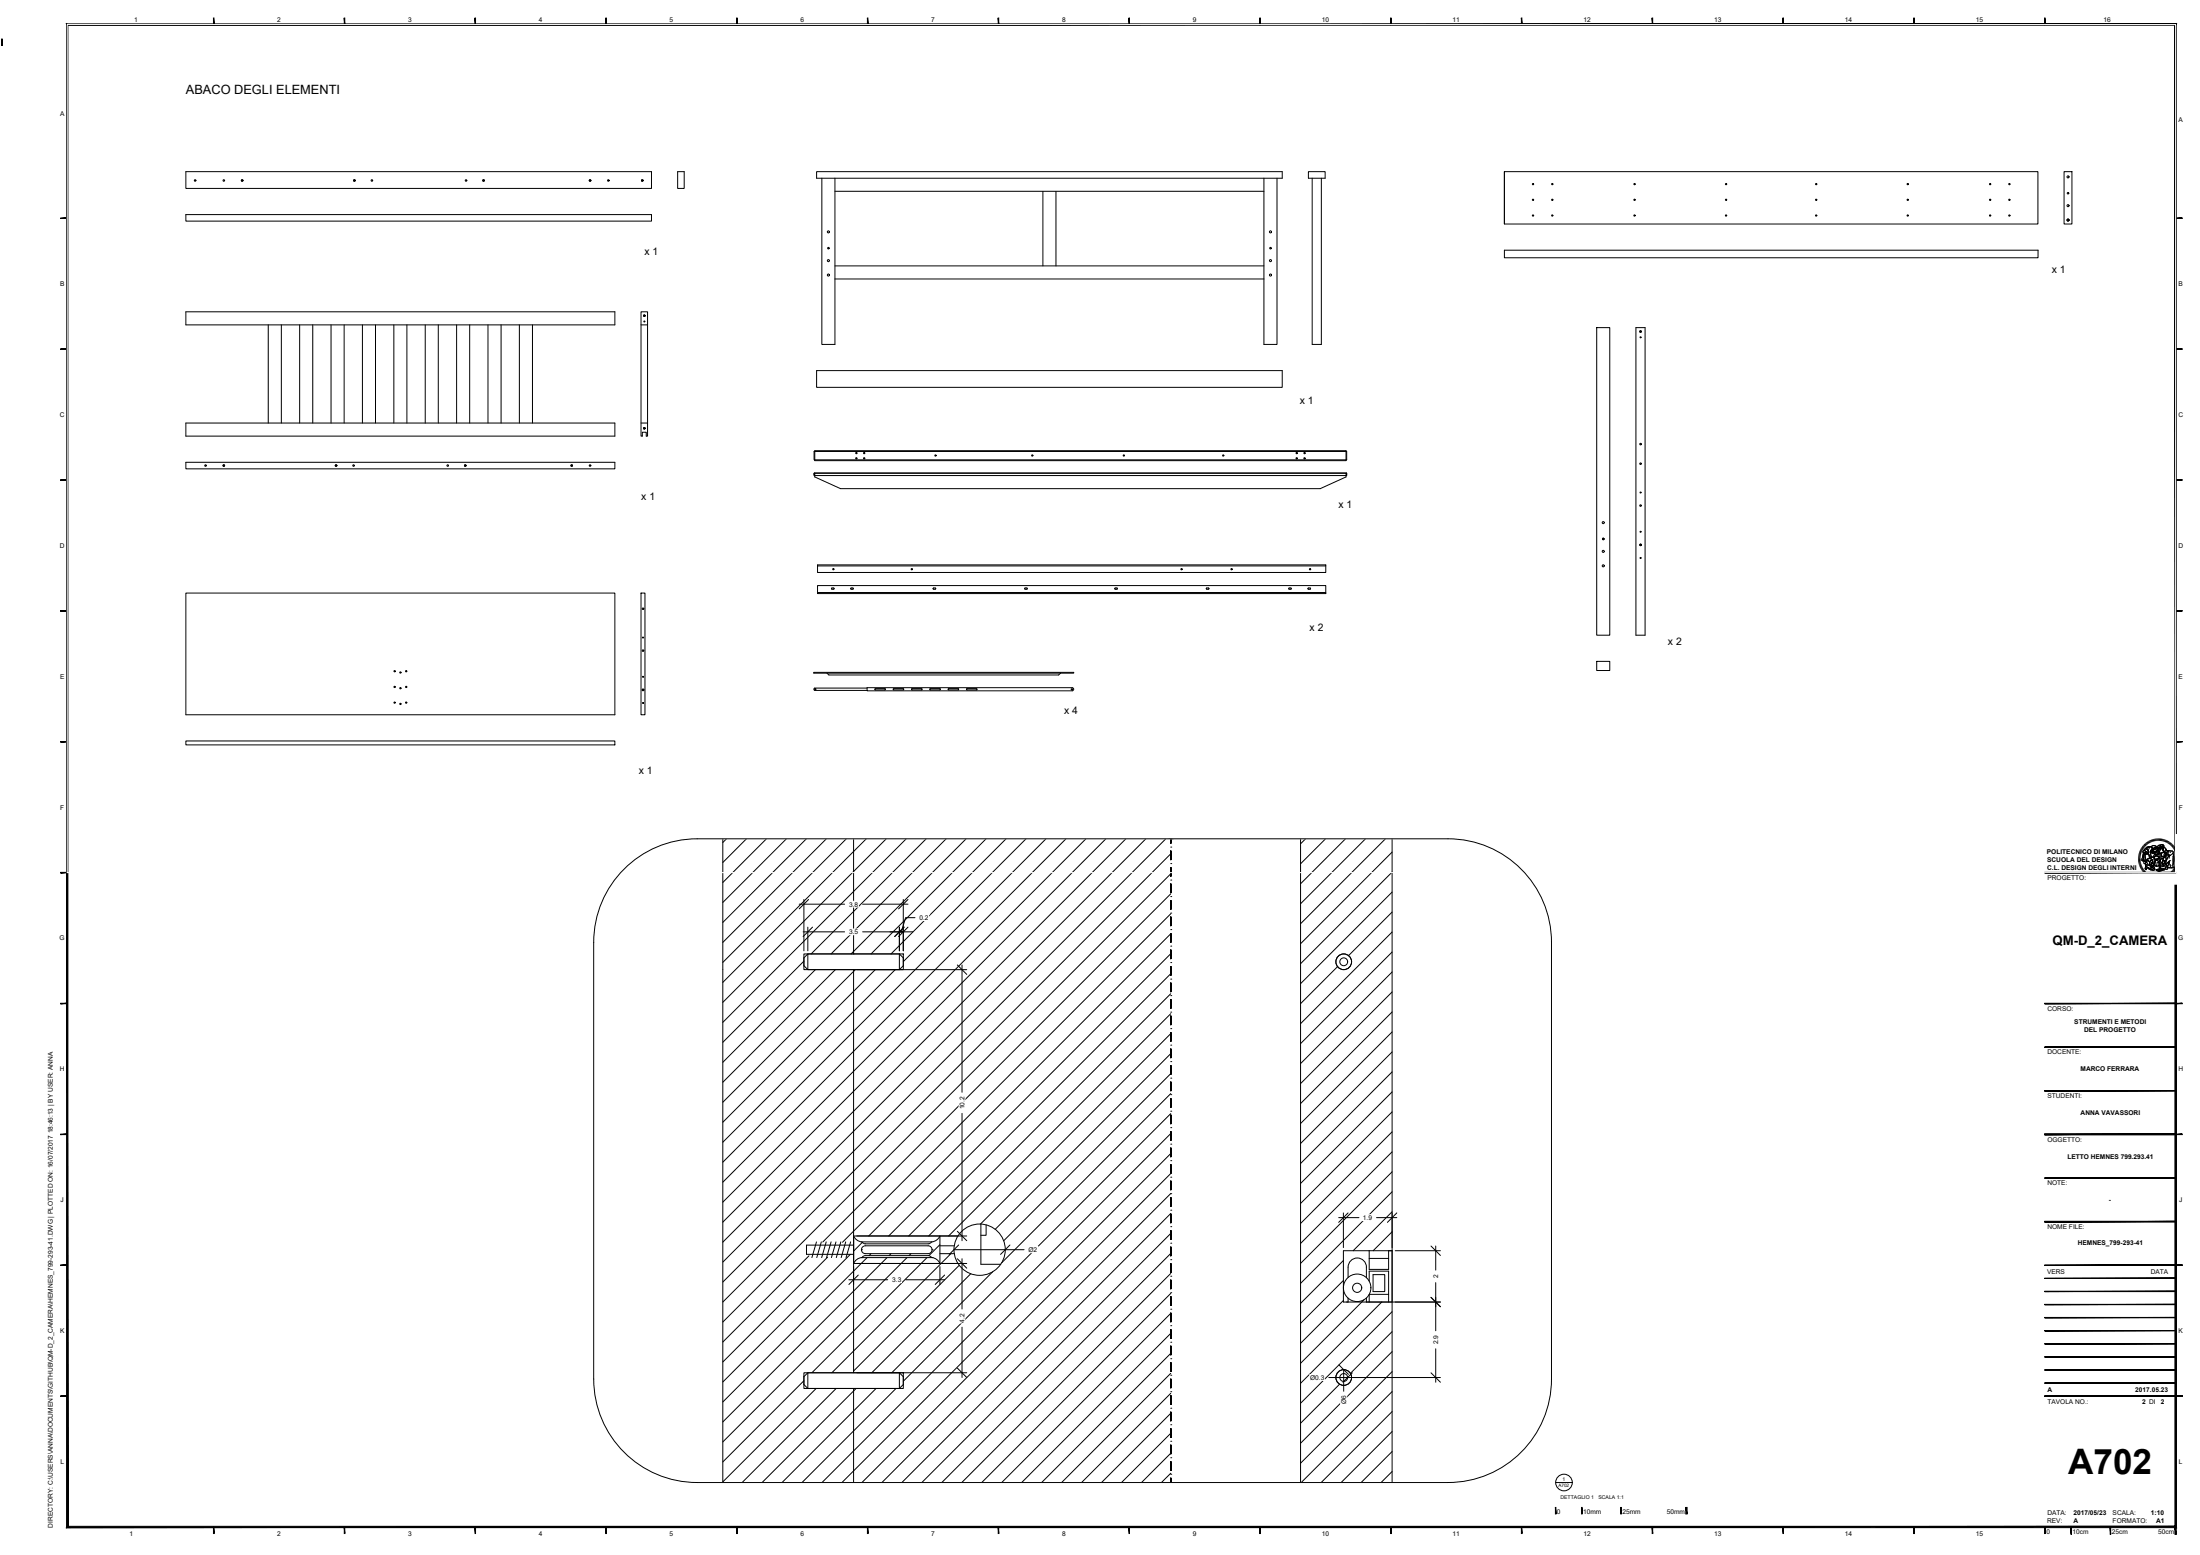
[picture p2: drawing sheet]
<svg xmlns="http://www.w3.org/2000/svg" width="841mm" height="594mm" viewBox="0 0 841 594" stroke-linecap="round" stroke-linejoin="round" font-family="sans-serif">
<!-- layer: giunzioni -->
<g fill="none" stroke="#000" stroke-width=".38">
<path d="M312.5 215.8h194.3v.4h-194.3zM312.5 216.2v2.5h194.3v-2.5M312.5 223.7h194.3v3.1h-194.3zM312.5 226.4h194.3M318.1 225.1h.6M318.1 225.1l-.2-.2 .2-.3 .7 .1-.1 .4M325.4 225.1h.6M325.4 225.1l-.2-.2 .2-.3 .7 .1-.1 .4M356.7 224.8v.1M356.7 224.9l.2 .2M356.9 224.6l.7 .1-.1 .4M356.9 225.1h.6"/>
<path d="M356.9 224.6l-.2 .2M391.9 225.1h.6M391.9 225.1l-.2-.2 .2-.3 .8 .1-.2 .4M426.3 225.1h.6M426.4 225.1l-.3-.2 .2-.3 .8 .1-.1 .4M461.3 225.1h.6M461.4 225.1l-.3-.2 .2-.3 .8 .1-.1 .4M492.8 225.1h.6M492.8 225.1l-.1-.2 .1-.3 .8 .1-.2 .4M500.2 225.1h.6M500.2 225.1l-.2-.2 .2-.3 .7 .1-.1 .4M311.1 256.9h99.4v.3h-99.4z"/>
<path d="M316.1 257.2l.8 .7h87.8l.8-.7M331.5 262.9h-20l-.4 .4 .4 .5h20M334.5 263.1h3.8l.2 .3-.2 .2h-3.6zM341.5 263.1h3.8l.2 .3-.2 .2h-3.6zM348.5 263.1h3.8l.2 .3-.2 .2h-3.6zM355.5 263.1h3.8l.2 .3-.2 .2h-3.6zM362.5 263.1h3.8l.2 .3-.2 .2h-3.6zM369.5 263.1h3.8l.2 .3-.2 .2h-3.6zM409.9 263.9l.6-.6-.6-.6h-78.4v1.2h78.4M308.8 364.4l-1.5 1.5v3.1l1.5 1.4M343.8 364.4h-35v6h35M343.8 364.4l1.5 1.5v3.1l-1.5 1.4"/>
<path d="M343.8 364.4v6M312.1 474.5l-1.7 6M314 474.5l-1.8 6M315.8 474.5l-1.7 6M317.7 474.5l-1.7 6M319.6 474.5l-1.8 6M321.4 474.5l-1.7 6M323.3 474.5l-1.7 6M325.2 474.5l-1.8 6M326.3 475.7h-18v3.5h18M329.3 477.4l.6 1.3 .9 .2M329.3 477.5h.1"/>
<path d="M329.3 477.4l.6-1.2 .9-.2h24l.9 .2 .6 1.2M329.5 474.4l.6 .6 .7 .2h24l.8-.2 .5-.6M330.8 479h24M356.3 477.4l-.3 .9-1.2 .6M356.3 477.5h.1M359.3 476h5.5M359.3 479h5.5M523.4 477.8v7.2h7.4v-7.2M329.3 480.5h.1M329.3 480.5h27M329.3 480.4l-2 1-1 1.3v-10.5l1 1.3 2 1h27l2-1 1-1.3v10.5l-1-1.3-2-1M329.5 480.4l.6-.5 .7-.2h24l.8 .2 .5 .5"/>
<path d="M356.3 480.5h.1M515.4 488.1v-4a3.5 3.5 0 0 1 3.5-3.5 3.5 3.5 0 0 1 3.5 3.5l-.1 4M522.3 495.9v1.5h9.9v-19.6h-18.6v19.6h1.8v-1.4M523.4 489.5v-3.9h7.4v11.8M523.4 480.8h7.4M523.4 494.5v2.9M524.9 487h4.5v6.4h-4.5zM308.8 524.5l-1.5 1.5v3l1.5 1.5M343.8 524.5h-35v6h35M343.8 524.5l1.5 1.5v3l-1.5 1.5M343.8 524.5v6"/>
<circle cx="318.6" cy="217.5" r=".25"/>
<circle cx="348.6" cy="217.5" r=".25"/>
<circle cx="451.7" cy="217.5" r=".25"/>
<circle cx="470.8" cy="217.5" r=".25"/>
<circle cx="500.8" cy="217.5" r=".25"/>
<circle cx="311.6" cy="263.3" r=".25"/>
<circle cx="409.7" cy="263.3" r=".25"/>
<circle cx="513.7" cy="367.4" r="3"/>
<circle cx="513.7" cy="367.4" r="1.5"/>
<circle cx="518.8" cy="492" r="5.3"/>
<circle cx="518.8" cy="492" r="1.75"/>
<circle cx="513.7" cy="526.3" r="3"/>
<circle cx="513.7" cy="526.3" r="1.5"/>
</g>
<!-- layer: A-SECT-MCUT -->
<g fill="none" stroke="#000" stroke-width=".38">
<path d="M71.1 65.6h178v6.4h-178zM259.1 65.6h2.5v6.4h-2.5zM312.2 65.6h178v2.5h-178zM314.2 68.1v63.5h5v-63.5M319.2 73.1h164M398.7 73.1v28.5M403.7 73.1v28.5M483.2 68.1v63.5h5v-63.5M500.2 65.6h6.4v2.5h-6.4zM501.6 68.1v63.5h3.5v-63.5M575.1 65.6h204v20h-204zM575.1 65.6v20"/>
<path d="M789.1 65.6h3v20h-3zM71.1 82h178v2.5h-178zM575.1 95.6h204v2.9h-204zM71.1 119.1h164v5h-164zM245.1 119.1h2.5v47.5h-.5v-1.5h-1.5v1.5h-.5zM319.2 106.6h164M319.2 101.6h164M102.5 124.1v37.5M107.6 124.1v37.5M114.6 124.1v37.5M119.6 124.1v37.5M126.6 124.1v37.5"/>
<path d="M131.6 124.1v37.5M138.6 124.1v37.5M143.5 124.1v37.5M150.6 124.1v37.5M155.6 124.1v37.5M162.6 124.1v37.5M167.6 124.1v37.5M174.6 124.1v37.5M179.6 124.1v37.5M186.5 124.1v37.5M191.6 124.1v37.5M198.6 124.1v37.5"/>
<path d="M203.6 124.1v37.5M245.1 124.1h2.5M610.4 125.2h5v117.5h-5zM625.4 125.2h3.5v117.5h-3.5zM312.2 141.6h178v6.4h-178zM71.1 176.6h164v2.5h-164zM71.1 161.6h164v5h-164zM245.1 161.6h2.5M311.2 172.5h203.6v3.2h-203.6zM311.5 172.2h203.1v3.8h-203.1zM311.2 180.8h203.6M311.3 180.8l-.1 .9v-.9h203.6"/>
<path d="M311.5 180.8v1.4l9.8 4.5h183.4l9.9-4.5v-1.4M311.5 181.7h203.1M514.8 180.8v.9v-.9M514.8 181.7h.1M71.1 226.6h164v46.5h-164zM245.1 226.6h1.5v46.5h-1.5zM610.4 252.7h5v3.5h-5zM71.1 283.1h164v1.5h-164z"/>
<circle cx="74.6" cy="69" r=".3"/>
<circle cx="85.6" cy="69" r=".3"/>
<circle cx="92.6" cy="69" r=".3"/>
<circle cx="135.5" cy="69" r=".3"/>
<circle cx="142.2" cy="69" r=".3"/>
<circle cx="178.2" cy="69" r=".3"/>
<circle cx="184.9" cy="69" r=".3"/>
<circle cx="225.6" cy="69" r=".3"/>
<circle cx="232.6" cy="69" r=".3"/>
<circle cx="245.5" cy="69" r=".3"/>
<circle cx="586" cy="76.3" r=".25"/>
<circle cx="586" cy="70.3" r=".25"/>
<circle cx="593.4" cy="76.3" r=".25"/>
<circle cx="593.4" cy="70.3" r=".25"/>
<circle cx="624.8" cy="76.3" r=".25"/>
<circle cx="624.8" cy="70.3" r=".25"/>
<circle cx="659.8" cy="70.3" r=".25"/>
<circle cx="659.8" cy="76.3" r=".25"/>
<circle cx="694.3" cy="76.3" r=".25"/>
<circle cx="694.3" cy="70.3" r=".25"/>
<circle cx="729.3" cy="70.3" r=".25"/>
<circle cx="729.3" cy="76.3" r=".25"/>
<circle cx="760.8" cy="70.3" r=".25"/>
<circle cx="760.8" cy="76.3" r=".25"/>
<circle cx="768.1" cy="70.3" r=".25"/>
<circle cx="768.1" cy="76.3" r=".25"/>
<circle cx="790.6" cy="78.6" r=".4"/>
<circle cx="790.6" cy="67.6" r=".4"/>
<circle cx="790.6" cy="73.8" r=".3"/>
<circle cx="316.7" cy="99.6" r=".4"/>
<circle cx="316.7" cy="88.6" r=".4"/>
<circle cx="316.7" cy="94.8" r=".3"/>
<circle cx="485.7" cy="88.6" r=".4"/>
<circle cx="485.7" cy="99.6" r=".4"/>
<circle cx="485.7" cy="94.8" r=".3"/>
<circle cx="586" cy="82.3" r=".25"/>
<circle cx="593.4" cy="82.3" r=".25"/>
<circle cx="624.8" cy="82.3" r=".25"/>
<circle cx="659.8" cy="82.3" r=".25"/>
<circle cx="694.3" cy="82.3" r=".25"/>
<circle cx="729.3" cy="82.3" r=".25"/>
<circle cx="760.8" cy="82.3" r=".25"/>
<circle cx="768.1" cy="82.3" r=".25"/>
<circle cx="790.6" cy="84.1" r=".4"/>
<circle cx="316.7" cy="105.1" r=".4"/>
<circle cx="485.7" cy="105.1" r=".4"/>
<circle cx="246.3" cy="120.6" r=".3"/>
<circle cx="246.3" cy="122.8" r=".2"/>
<circle cx="627.1" cy="126.7" r=".3"/>
<circle cx="627.1" cy="128.9" r=".2"/>
<circle cx="78.6" cy="177.9" r=".3"/>
<circle cx="85.6" cy="177.9" r=".3"/>
<circle cx="128.5" cy="177.9" r=".3"/>
<circle cx="135.2" cy="177.9" r=".3"/>
<circle cx="171.2" cy="177.9" r=".3"/>
<circle cx="177.9" cy="177.9" r=".3"/>
<circle cx="218.6" cy="177.9" r=".3"/>
<circle cx="225.6" cy="177.9" r=".3"/>
<circle cx="246.3" cy="163.6" r=".3"/>
<circle cx="327.4" cy="175.1" r=".25"/>
<circle cx="327.4" cy="173.1" r=".25"/>
<circle cx="330.3" cy="175.1" r=".25"/>
<circle cx="330.3" cy="173.1" r=".25"/>
<circle cx="357.6" cy="174" r=".25"/>
<circle cx="394.6" cy="174" r=".25"/>
<circle cx="429.6" cy="174" r=".25"/>
<circle cx="467.6" cy="174" r=".25"/>
<circle cx="495.7" cy="173.1" r=".25"/>
<circle cx="495.7" cy="175.1" r=".25"/>
<circle cx="498.7" cy="173.1" r=".25"/>
<circle cx="498.7" cy="175.1" r=".25"/>
<circle cx="627.1" cy="169.7" r=".3"/>
<circle cx="627.1" cy="177.2" r=".3"/>
<circle cx="612.9" cy="199.7" r=".4"/>
<circle cx="627.1" cy="193.2" r=".3"/>
<circle cx="627.1" cy="188.2" r=".2"/>
<circle cx="612.9" cy="216.2" r=".4"/>
<circle cx="612.9" cy="210.7" r=".4"/>
<circle cx="612.9" cy="205.9" r=".3"/>
<circle cx="627.1" cy="208.2" r=".3"/>
<circle cx="627.1" cy="213.2" r=".2"/>
<circle cx="627.1" cy="203.2" r=".2"/>
<circle cx="245.8" cy="232.6" r=".3"/>
<circle cx="150.8" cy="256.4" r=".25"/>
<circle cx="153.1" cy="256.9" r=".25"/>
<circle cx="155.3" cy="256.4" r=".25"/>
<circle cx="245.8" cy="248.6" r=".3"/>
<circle cx="245.8" cy="243.6" r=".2"/>
<circle cx="245.8" cy="258.6" r=".2"/>
<circle cx="150.8" cy="268.4" r=".25"/>
<circle cx="150.8" cy="262.4" r=".25"/>
<circle cx="153.1" cy="268.9" r=".25"/>
<circle cx="153.1" cy="262.9" r=".25"/>
<circle cx="155.3" cy="268.4" r=".25"/>
<circle cx="155.3" cy="262.4" r=".25"/>
<circle cx="245.8" cy="263.6" r=".3"/>
<circle cx="245.8" cy="268.6" r=".2"/>
</g>
<!-- layer: riquadro -->
<path d="M25.7 9.4h806v324h-806zM252.7 320.5h316.3v245.9h-316.3zM345.3 368.3l-2.2 2.1M326.3 522l-2.5 2.5" fill="none" stroke="#fff" stroke-width=".38"/>
<!-- layer: sezionata -->
<g fill="none" stroke="#000" stroke-width=".38">
<path d="M277.7 320.5l-1.4 1.4M285.4 320.5l-9.1 9M293 320.5l-16.7 16.6M300.6 320.5l-24.3 24.3M308.3 320.5l-32 31.9M315.9 320.5l-39.6 39.5M323.5 320.5l-47.2 47.2M331.2 320.5l-54.9 54.8M338.8 320.5l-62.5 62.4M346.4 320.5l-70.1 70.1M354.1 320.5l-44 43.9M361.7 320.5l-44 43.9"/>
<path d="M369.3 320.5l-44 43.9M377 320.5l-44 43.9M384.6 320.5l-44 43.9M392.2 320.5l-46.9 46.9M399.9 320.5l-123.6 123.5M407.5 320.5l-131.2 131.2M415.1 320.5l-138.8 138.8M422.8 320.5l-146.5 146.4M430.4 320.5l-154.1 154.1M438 320.5l-161.7 161.7M445.7 320.5l-169.4 169.3M447.6 326.2l-171.3 171.2"/>
<path d="M447.6 333.8l-171.3 171.3M499.1 320.5l-1.9 1.9M506.7 320.5l-9.5 9.5M514.4 320.5l-17.2 17.1M522 320.5l-24.8 24.8M529.6 320.5l-32.4 32.4M532.2 325.5l-35 35M532.2 333.2l-35 35M447.6 341.5l-133.1 133M447.6 349.1l-125.5 125.5M447.6 356.7l-115.5 115.5M532.2 340.8l-35 35"/>
<path d="M532.2 348.4l-16.7 16.7M532.2 356.1l-35 35M307.3 367.2l-31 31M311.7 370.4l-35.4 35.4M319.3 370.4l-43 43.1M327 370.4l-50.7 50.7M334.6 370.4l-58.3 58.3M342.2 370.4l-65.9 66M447.6 364.4l-107.9 107.8M447.6 379.6l-92.6 92.6M447.6 372l-100.2 100.2M511.3 369.3l-14.1 14.1"/>
<path d="M532.2 363.7l-35 35M532.2 371.3l-35 35M532.2 379l-35 35M447.6 387.3l-85 84.9M447.6 394.9l-72.8 72.7M532.2 386.6l-35 35M532.2 394.2l-35 35M447.6 402.5l-67.2 67.2M447.6 410.2l-63.9 63.8M447.6 417.8l-64.7 64.6M532.2 401.9l-35 35M532.2 409.5l-35 35"/>
<path d="M532.2 417.1l-35 35M447.6 425.4l-102.3 102.3M447.6 433.1l-133.4 133.3M532.2 424.8l-35 35M532.2 432.4l-35 35M447.6 440.7l-125.7 125.7M447.6 456l-110.5 110.4M447.6 448.3l-118.1 118.1M532.2 440.1l-35 35M532.2 447.7l-35 35M532.2 455.3l-35 35M309.3 479.8l-33 32.9"/>
<path d="M325.1 479.2l-48.8 48.8M329.6 474.6l-3.3 3.4M333 479l-.8 .7M340.6 479l-.7 .7M348.2 479l-.7 .7M359.3 475.5l-4.2 4.2M363.5 479l-45.5 45.5M447.6 471.2l-95.2 95.2M447.6 463.6l-102.8 102.8M447.6 478.9l-87.6 87.5M532.2 462.9l-14.9 14.9M532.2 470.6l-7.3 7.2"/>
<path d="M316.4 480.3l-40.1 40M331.5 480.5l-55.2 55.1M339.1 480.5l-62.8 62.7M346.7 480.5l-70.4 70.4M354.4 480.5l-44 44M366.7 483.4l-40.4 40.4M371.1 486.6l-37.8 37.9M379.5 485.9l-38.6 38.6M447.6 486.5l-79.9 79.9M447.6 494.1l-72.3 72.3M513.6 481.6l-16.4 16.4M513.6 489.2l-16.4 16.4"/>
<path d="M513.6 496.8l-16.4 16.4M521.5 496.5l-24.3 24.3M528.2 497.4l-31 31.1M447.6 501.8l-64.7 64.6M447.6 509.4l-57 57M447.6 517l-49.4 49.4M532.2 501.1l-35 35M532.2 508.7l-16 16M532.2 516.4l-35 35M307.3 527.5l-31 31M312 530.5l-35.7 35.7M319.6 530.5l-35.9 35.9"/>
<path d="M327.3 530.5l-36 35.9M334.9 530.5l-35.9 35.9M342.5 530.5l-35.9 35.9M447.6 524.7l-41.8 41.7M447.6 532.3l-34.1 34.1M447.6 539.9l-26.5 26.5M512.1 528.8l-14.9 14.9M532.2 524l-35 35M532.2 531.7l-34.8 34.7M532.2 539.3l-27.1 27.1M447.6 547.6l-18.9 18.8M447.6 555.2l-11.2 11.2"/>
<path d="M532.2 546.9l-19.5 19.5M532.2 554.6l-11.9 11.8M447.6 562.8l-3.6 3.6M532.2 562.2l-4.2 4.2"/>
<circle cx="513.7" cy="367.4" r="3"/>
<circle cx="513.7" cy="526.3" r="3"/>
</g>
<!-- layer: struttura -->
<g fill="none" stroke="#000" stroke-width=".38">
<path d="M276.3 320.5v245.9M326.3 320.5v43.9M497.2 320.5v245.9M532.2 320.5v245.9M307.3 364.4h38v6h-38zM326.3 370.4v154.1M326.3 472.2h39.9M375 467.7v15.3h7.6M377 468v3.9h-2M326.3 482.7h39.9M523.4 494.5h7.4M307.3 524.5h38v6h-38z"/>
<path d="M326.3 530.5v35.9"/>
<circle cx="374.5" cy="477.4" r="9.8"/>
</g>
<!-- layer: linea tratteggiata -->
<g fill="#000" stroke="#000" stroke-width=".38">
<path d="M447.6 320.5v1.6zM447.5 320.5l.1 1.6zM447.5 320.5l.1 1.6zM447.5 320.5l.1 1.6z"/>
<path d="M447.6 325.1v3.3zM447.5 325.1l.1 3.3zM447.5 325.1l.1 3.3zM447.5 325.1l.1 3.3z"/>
<path d="M447.6 331.4v3.3zM447.5 331.4l.1 3.3zM447.5 331.4l.1 3.3zM447.5 331.4l.1 3.3z"/>
<path d="M447.6 337.7v3.3zM447.5 337.7l.1 3.3zM447.5 337.7l.1 3.3zM447.5 337.7l.1 3.3z"/>
<path d="M447.6 344.1v3.2zM447.5 344.1l.1 3.2zM447.5 344.1l.1 3.2zM447.5 344.1l.1 3.2z"/>
<path d="M447.6 350.4v3.2zM447.5 350.4l.1 3.2zM447.5 350.4l.1 3.2zM447.5 350.4l.1 3.2z"/>
<path d="M447.6 356.7v3.2zM447.5 356.7l.1 3.2zM447.5 356.7l.1 3.2zM447.5 356.7l.1 3.2z"/>
<path d="M447.6 363v3.2zM447.5 363l.1 3.2zM447.5 363l.1 3.2zM447.5 363l.1 3.2z"/>
<path d="M447.6 369.3v3.3zM447.5 369.3l.1 3.3zM447.5 369.3l.1 3.3zM447.5 369.3l.1 3.3z"/>
<path d="M447.6 375.6v3.3zM447.5 375.6l.1 3.3zM447.5 375.6l.1 3.3zM447.5 375.6l.1 3.3z"/>
<path d="M447.6 381.9v3.3zM447.5 381.9l.1 3.3zM447.5 381.9l.1 3.3zM447.5 381.9l.1 3.3z"/>
<path d="M447.6 388.2v3.3zM447.5 388.2l.1 3.3zM447.5 388.2l.1 3.3zM447.5 388.2l.1 3.3z"/>
<path d="M447.6 394.5v3.3zM447.5 394.5l.1 3.3zM447.5 394.5l.1 3.3zM447.5 394.5l.1 3.3z"/>
<path d="M447.6 400.8v3.3zM447.5 400.8l.1 3.3zM447.5 400.8l.1 3.3zM447.5 400.8l.1 3.3z"/>
<path d="M447.6 407.1v3.3zM447.5 407.1l.1 3.3zM447.5 407.1l.1 3.3zM447.5 407.1l.1 3.3z"/>
<path d="M447.6 413.4v3.3zM447.5 413.4l.1 3.3zM447.5 413.4l.1 3.3zM447.5 413.4l.1 3.3z"/>
<path d="M447.6 419.7v3.3zM447.5 419.7l.1 3.3zM447.5 419.7l.1 3.3zM447.5 419.7l.1 3.3z"/>
<path d="M447.6 426v3.3zM447.5 426l.1 3.3zM447.5 426l.1 3.3zM447.5 426l.1 3.3z"/>
<path d="M447.6 432.3v3.3zM447.5 432.3l.1 3.3zM447.5 432.3l.1 3.3zM447.5 432.3l.1 3.3z"/>
<path d="M447.6 438.6v3.3zM447.5 438.6l.1 3.3zM447.5 438.6l.1 3.3zM447.5 438.6l.1 3.3z"/>
<path d="M447.6 444.9v3.3zM447.5 444.9l.1 3.3zM447.5 444.9l.1 3.3zM447.5 444.9l.1 3.3z"/>
<path d="M447.6 451.2v3.3zM447.5 451.2l.1 3.3zM447.5 451.2l.1 3.3zM447.5 451.2l.1 3.3z"/>
<path d="M447.6 457.6v3.2zM447.5 457.6l.1 3.2zM447.5 457.6l.1 3.2zM447.5 457.6l.1 3.2z"/>
<path d="M447.6 463.9v3.2zM447.5 463.9l.1 3.2zM447.5 463.9l.1 3.2zM447.5 463.9l.1 3.2z"/>
<path d="M447.6 470.2v3.2zM447.5 470.2l.1 3.2zM447.5 470.2l.1 3.2zM447.5 470.2l.1 3.2z"/>
<path d="M447.6 476.5v3.2zM447.5 476.5l.1 3.2zM447.5 476.5l.1 3.2zM447.5 476.5l.1 3.2z"/>
<path d="M447.6 482.8v3.3zM447.5 482.8l.1 3.3zM447.5 482.8l.1 3.3zM447.5 482.8l.1 3.3z"/>
<path d="M447.6 489.1v3.3zM447.5 489.1l.1 3.3zM447.5 489.1l.1 3.3zM447.5 489.1l.1 3.3z"/>
<path d="M447.6 495.4v3.3zM447.5 495.4l.1 3.3zM447.5 495.4l.1 3.3zM447.5 495.4l.1 3.3z"/>
<path d="M447.6 501.7v3.3zM447.5 501.7l.1 3.3zM447.5 501.7l.1 3.3zM447.5 501.7l.1 3.3z"/>
<path d="M447.6 508v3.3zM447.5 508l.1 3.3zM447.5 508l.1 3.3zM447.5 508l.1 3.3z"/>
<path d="M447.6 514.3v3.3zM447.5 514.3l.1 3.3zM447.5 514.3l.1 3.3zM447.5 514.3l.1 3.3z"/>
<path d="M447.6 520.6v3.3zM447.5 520.6l.1 3.3zM447.5 520.6l.1 3.3zM447.5 520.6l.1 3.3z"/>
<path d="M447.6 526.9v3.3zM447.5 526.9l.1 3.3zM447.5 526.9l.1 3.3zM447.5 526.9l.1 3.3z"/>
<path d="M447.6 533.2v3.3zM447.5 533.2l.1 3.3zM447.5 533.2l.1 3.3zM447.5 533.2l.1 3.3z"/>
<path d="M447.6 539.5v3.3zM447.5 539.5l.1 3.3zM447.5 539.5l.1 3.3zM447.5 539.5l.1 3.3z"/>
<path d="M447.6 545.8v3.3zM447.5 545.8l.1 3.3zM447.5 545.8l.1 3.3zM447.5 545.8l.1 3.3z"/>
<path d="M447.6 552.1v3.3zM447.5 552.1l.1 3.3zM447.5 552.1l.1 3.3zM447.5 552.1l.1 3.3z"/>
<path d="M447.6 558.4v3.3zM447.5 558.4l.1 3.3zM447.5 558.4l.1 3.3zM447.5 558.4l.1 3.3z"/>
<path d="M447.6 564.7v1.7zM447.5 564.7l.1 1.7zM447.5 564.7l.1 1.7zM447.5 564.7l.1 1.7z"/>
</g>
<g fill="none" stroke="#000" stroke-width=".38">
<path d="M447.5 320.5l.1 1.6zM447.5 325.1l.1 3.3zM447.5 331.4l.1 3.3zM447.5 337.7l.1 3.3zM447.6 323.6h.1M447.6 329.9h.1M447.6 336.2h.1M447.5 344.1l.1 3.2zM447.5 350.4l.1 3.2zM447.5 356.7l.1 3.2zM447.6 342.5h.1M447.6 348.8h.1"/>
<path d="M447.6 355.2h.1M447.5 363l.1 3.2zM447.5 369.3l.1 3.3zM447.5 375.6l.1 3.3zM447.6 361.5h.1M447.6 367.8h.1M447.6 374.1h.1M447.5 381.9l.1 3.3zM447.5 388.2l.1 3.3zM447.5 394.5l.1 3.3zM447.6 380.4h.1M447.6 386.7h.1"/>
<path d="M447.6 393h.1M447.6 399.3h.1M447.5 400.8l.1 3.3zM447.5 407.1l.1 3.3zM447.5 413.4l.1 3.3zM447.5 419.7l.1 3.3zM447.6 405.6h.1M447.6 411.9h.1M447.6 418.2h.1M447.5 426l.1 3.3zM447.5 432.3l.1 3.3zM447.5 438.6l.1 3.3z"/>
<path d="M447.6 424.5h.1M447.6 430.8h.1M447.6 437.1h.1M447.5 444.9l.1 3.3zM447.5 451.2l.1 3.3zM447.5 457.6l.1 3.2zM447.6 443.4h.1M447.6 449.7h.1M447.6 456h.1M447.5 463.9l.1 3.2zM447.5 470.2l.1 3.2zM447.5 476.5l.1 3.2z"/>
<path d="M447.6 462.3h.1M447.6 468.6h.1M447.6 475h.1M447.5 482.8l.1 3.3zM447.5 489.1l.1 3.3zM447.5 495.4l.1 3.3zM447.6 481.3h.1M447.6 487.6h.1M447.6 493.9h.1M447.5 501.7l.1 3.3zM447.5 508l.1 3.3zM447.5 514.3l.1 3.3z"/>
<path d="M447.6 500.2h.1M447.6 506.5h.1M447.6 512.8h.1M447.6 519.1h.1M447.5 520.6l.1 3.3zM447.5 526.9l.1 3.3zM447.5 533.2l.1 3.3zM447.5 539.5l.1 3.3zM447.6 525.4h.1M447.6 531.7h.1M447.6 538h.1M447.5 545.8l.1 3.3z"/>
<path d="M447.5 552.1l.1 3.3zM447.5 558.4l.1 3.3zM447.6 544.3h.1M447.6 550.6h.1M447.6 556.9h.1M447.5 564.7l.1 1.7zM447.6 563.2h.1"/>
</g>
<!-- layer: G-ANNO-TTLB -->
<g fill="#000" stroke="#000" stroke-width=".38">
<path d="M.7 14.9l.1 2.5zM.7 14.9l.1 2.5z"/>
<path d="M25.4 9.1l.5 574v-573.5zM25.4 9.1l.5 574-.5 .5zM25.9 583.1l-.5 .5 806-.5zM25.4 583.6l806-.5 .5 .5zM831.4 9.6v573.5l.5 .5zM831.9 9.1v574.5l-.5-574zM25.9 9.6h805.5l.5-.5zM25.4 9.1h806.5l-806 .5z"/>
<path d="M81.6 6.9l.2 2.5zM81.6 6.9l.2 2.5z"/>
<path d="M131.6 6.9l.2 2.5zM131.6 6.9l.2 2.5z"/>
<path d="M181.6 6.9l.2 2.5zM181.6 6.9l.2 2.5z"/>
<path d="M231.6 6.9l.2 2.5zM231.6 6.9l.2 2.5z"/>
<path d="M281.6 6.9l.2 2.5zM281.6 6.9l.2 2.5z"/>
<path d="M331.6 6.9l.2 2.5zM331.6 6.9l.2 2.5z"/>
<path d="M381.6 6.9l.2 2.5zM381.6 6.9l.2 2.5z"/>
<path d="M431.6 6.9l.2 2.5zM431.6 6.9l.2 2.5z"/>
<path d="M481.6 6.9l.2 2.5zM481.6 6.9l.2 2.5z"/>
<path d="M531.6 6.9l.2 2.5zM531.6 6.9l.2 2.5z"/>
<path d="M581.6 6.9l.2 2.5zM581.6 6.9l.2 2.5z"/>
<path d="M631.6 6.9l.2 2.5zM631.6 6.9l.2 2.5z"/>
<path d="M681.6 6.9l.2 2.5zM681.6 6.9l.2 2.5z"/>
<path d="M731.6 6.9l.2 2.5zM731.6 6.9l.2 2.5z"/>
<path d="M781.6 6.9l.2 2.5zM781.6 6.9l.2 2.5z"/>
<path d="M23.2 83.5l2.5-.2zM23.2 83.3h2.5z"/>
<path d="M831.7 83.5l2.5-.2zM831.7 83.3h2.5z"/>
<path d="M23.2 133.5l2.5-.2zM23.2 133.3h2.5z"/>
<path d="M831.7 133.5l2.5-.2zM831.7 133.3h2.5z"/>
<path d="M23.2 183.5l2.5-.2zM23.2 183.3h2.5z"/>
<path d="M831.7 183.5l2.5-.2zM831.7 183.3h2.5z"/>
<path d="M23.2 233.5l2.5-.2zM23.2 233.3h2.5z"/>
<path d="M831.7 233.5l2.5-.2zM831.7 233.3h2.5z"/>
<path d="M23.2 283.5l2.5-.2zM23.2 283.3h2.5z"/>
<path d="M831.7 283.5l2.5-.2zM831.7 283.3h2.5z"/>
<path d="M23.2 333.5l2.5-.2zM23.2 333.3h2.5z"/>
<path d="M781.7 333.5l50-.2zM781.7 333.3h50z"/>
<path d="M831.7 333.5l2.5-.2zM831.7 333.3h2.5z"/>
<path d="M23.2 383.5l2.5-.2zM23.2 383.3h2.5z"/>
<path d="M781.7 383.5l50-.2zM781.7 383.3h50z"/>
<path d="M831.7 383.5l2.5-.2zM831.7 383.3h2.5z"/>
<path d="M781.7 416.6h50zM781.7 416.8l50-.2z"/>
<path d="M781.7 400.1l50-.1zM781.7 400h50z"/>
<path d="M781.7 416.8l50-.2zM781.7 416.6h50z"/>
<path d="M23.2 433.5l2.5-.2zM23.2 433.3h2.5z"/>
<path d="M781.7 433.3h50zM781.7 433.5l50-.2z"/>
<path d="M781.7 433.3h50zM781.7 433.5l50-.2z"/>
<path d="M781.7 433.3h50zM781.7 433.5l50-.2z"/>
<path d="M781.7 433.3h50zM781.7 433.5l50-.2z"/>
<path d="M831.7 433.5l2.5-.2zM831.7 433.3h2.5z"/>
<path d="M781.7 450h50zM781.7 450.1l50-.1z"/>
<path d="M781.7 466.6h50zM781.7 466.8l50-.2z"/>
<path d="M781.7 466.6h50zM781.7 466.8l50-.2z"/>
<path d="M23.2 483.5l2.5-.2zM23.2 483.3h2.5z"/>
<path d="M781.7 498.3h50zM781.7 498.4l50-.1z"/>
<path d="M781.7 493.3h50zM781.7 493.4l50-.1z"/>
<path d="M781.7 488.3h50zM781.7 488.4l50-.1z"/>
<path d="M781.7 483.3h50zM781.7 483.5l50-.2z"/>
<path d="M831.7 483.5l2.5-.2zM831.7 483.3h2.5z"/>
<path d="M831.7 483.5l2.5-.2zM831.7 483.3h2.5z"/>
<path d="M781.7 518.3h50zM781.7 518.4l50-.1z"/>
<path d="M781.7 513.3h50zM781.7 513.4l50-.1z"/>
<path d="M781.7 508.3h50zM781.7 508.4l50-.1z"/>
<path d="M781.7 503.3h50zM781.7 503.4l50-.1z"/>
<path d="M23.2 533.5l2.5-.2zM23.2 533.3h2.5z"/>
<path d="M781.7 533.3h50zM781.7 533.5l50-.2z"/>
<path d="M781.7 533.3h50zM781.7 533.5l50-.2z"/>
<path d="M781.7 528.3h50zM781.7 528.4l50-.1z"/>
<path d="M781.7 523.3h50zM781.7 523.4l50-.1z"/>
<path d="M831.7 533.5l2.5-.2zM831.7 533.3h2.5z"/>
<path d="M831.7 533.5l2.5-.2zM831.7 533.3h2.5z"/>
<path d="M831.7 533.5l2.5-.2zM831.7 533.3h2.5z"/>
<path d="M831.7 533.5l2.5-.2zM831.7 533.3h2.5z"/>
<path d="M81.6 583.4l.2 2.5zM81.6 583.4l.2 2.5z"/>
<path d="M131.6 583.4l.2 2.5zM131.6 583.4l.2 2.5z"/>
<path d="M181.6 583.4l.2 2.5zM181.6 583.4l.2 2.5z"/>
<path d="M231.6 583.4l.2 2.5zM231.6 583.4l.2 2.5z"/>
<path d="M281.6 583.4l.2 2.5zM281.6 583.4l.2 2.5z"/>
<path d="M331.6 583.4l.2 2.5zM331.6 583.4l.2 2.5z"/>
<path d="M381.6 583.4l.2 2.5zM381.6 583.4l.2 2.5z"/>
<path d="M431.6 583.4l.2 2.5zM431.6 583.4l.2 2.5z"/>
<path d="M481.6 583.4l.2 2.5zM481.6 583.4l.2 2.5z"/>
<path d="M531.6 583.4l.2 2.5zM531.6 583.4l.2 2.5z"/>
<path d="M581.6 583.4l.2 2.5zM581.6 583.4l.2 2.5z"/>
<path d="M631.6 583.4l.2 2.5zM631.6 583.4l.2 2.5z"/>
<path d="M681.6 583.4l.2 2.5zM681.6 583.4l.2 2.5z"/>
<path d="M717.2 583.3h60zM717.2 583.5l60-.2z"/>
<path d="M731.6 583.4l.2 2.5zM731.6 583.4l.2 2.5z"/>
<path d="M781.6 583.4l.2 2.5zM781.6 583.4l.2 2.5z"/>
<path d="M791.7 583.6l.2 2.5zM791.7 583.6l.2 2.5z"/>
<path d="M806.7 583.6l.2 2.5zM806.7 583.6l.2 2.5z"/>
<path d="M831.4 583.6l.5 2.5v-2.5zM831.4 583.6l.5 2.5h-.5z"/>
</g>
<!-- layer: G-ANNO-LOGO -->
<g fill="none" stroke="#000" stroke-width=".38">
<path d="M817.5 328.1h.6M817.5 327.7h.7M817.5 327.3l.7 .1M817.5 327l.7 .1M817.6 326.6l.7 .2M817.7 326.3l.6 .1M817.8 325.9l.6 .2M817.9 325.6l.6 .2M818 325.3l.6 .2M818.1 324.9l.7 .3M818.1 328.4h-.6M818.2 328.7l-.7 .1"/>
<path d="M818.2 329l-.7 .1M818.3 329.3l-.7 .2M818.3 324.6l.6 .3M818.3 329.7l-.6 .1M818.4 330l-.7 .2M818.5 324.3l.6 .3M818.5 330.3l-.6 .2M818.6 330.6l-.6 .3M818.6 324l.6 .4M818.7 330.9l-.6 .3M818.8 323.7l.6 .4M818.9 331.2l-.6 .3"/>
<path d="M819 331.5l-.6 .3M819.1 323.4l.5 .4M819.2 331.8l-.6 .3M819.3 323.1l.5 .5M819.4 325.7l1.3 .3 .6-.4v.5a1.64 1.64 0 0 1-2-.3zM819.4 325.7v.4M819.4 332l-.6 .4M819.5 322.9l.5 .4M819.5 326.2l-.7 2.6 .4 .1M819.6 332.3l-.6 .4M819.7 324.6l.3-.1 .1 .8 1.1 .4-.5 .3-1-.2a.51 .51 0 0 1-.5-.4 .51 .51 0 0 1 .3-.6zM819.8 322.6l.4 .5"/>
<path d="M819.8 332.6l-.6 .4M819.8 326.2l.4 .1-.3 2.8a.43 .43 0 0 1-.6-.2 .43 .43 0 0 1 .1-.5l.1-1.5zM819.8 326.2l-.6 2.7 .7 .2M820 332.8l-.5 .5M820 322.4l.5 .5M820 329.8v.1a1.17 1.17 0 0 0 1.6 .6l.2-.2M820.1 324.2l.6-.6 1.3-.1a.8 .8 0 0 0-1.1 .3 .8 .8 0 0 0 .3 1.1v.8l-1-.4-.3-.3zM820.2 330.2l.6 .3 1-.2 .4 1 .2-.2 .3 .4-.2-.5 .3 .4-.1-.5 .4 .2-.8-.7 .3-.8 .4 .2 .3 1a.79 .79 0 0 1 0 1 .79 .79 0 0 1-.9 .2l-1.6-.8-.6-.6zM820.2 330.2v.5l.8 .7 1.9 .9M820.2 333l-.5 .5M820.2 326.3l1.2-.1 .6 1.2-.1 .5-.5 .2a.48 .48 0 0 0-.6 .1 .48 .48 0 0 0 .1 .6l-.4 .5-.5-.4zM820.2 326.3l-.2 .6 .1 2.2"/>
<path d="M820.3 322.1l.4 .6M820.3 330.8l2 1.2a.82 .82 0 0 0 1.2-.6l.1 .1a.71 .71 0 0 1-.2 1 .71 .71 0 0 1-1-.1l-1.1-.6a.39 .39 0 0 0-.5-.3 .39 .39 0 0 0-.2 .5l-.4 .2-.2-.4zM820.3 330.9l-.3 .9 .3 .4 .3-.2-.2-.1a.52 .52 0 0 1 .4-.4 .52 .52 0 0 1 .5 .3l1.1 .6a.71 .71 0 0 0 1 .1 .71 .71 0 0 0 .1-1M820.4 333.3l-.4 .5M820.5 329.3l-.3-.2a.48 .48 0 0 0-.6 .2 .48 .48 0 0 0 .2 .7l.2-.2a.67 .67 0 0 1 .7-.2 .67 .67 0 0 1 .5 .5M820.6 321.9l.4 .6M820.7 333.5l-.4 .5M820.7 329l.4-.3 .8 .6-.1 1a1.19 1.19 0 0 1-1.8-.5l.7-.2zM820.7 328.3l1.6-.3 .1-.4 .5-.1 .9 .7a1.01 1.01 0 0 1 0 1.1 1.01 1.01 0 0 1-1.1 .4v-.2a.47 .47 0 0 0 .1-.8 .47 .47 0 0 0-.8 .2l-.2 .4-.7-.6a.29 .29 0 0 1-.4 0 .29 .29 0 0 1 0-.4zM820.9 321.7l.3 .6M820.9 333.7l-.4 .5M821 323.8a.87 .87 0 0 1 1.2-.3 .87 .87 0 0 1 .2 1.3l-.4 .7 .2 .7a1.08 1.08 0 0 0 .7 1.3l-.5 .1-.1 .4-.4-.1-.5-1.7-.1-1.3a.61 .61 0 0 1-.5-.4 .61 .61 0 0 1 .2-.7z"/>
<path d="M821.1 328.6l.7 .7M821.1 328.7l-.5 .4 .1 .5M821.2 321.5l.3 .6M821.2 333.9l-.4 .5M821.4 326.2h-2.1l-.3 1.5-.5 .7 .3 .3M821.5 334l-.4 .6M821.5 321.3l.3 .6M821.5 326.6l.2 1.4M821.7 323.8l-.4 1 .1 1.4 .7 1.8 .7-.6a2.04 2.04 0 0 1-.1-3.2l-.5-.7-1.5 .2-.7 .6-.1 .7 1.4 .6-.6 .4-1-.2a.51 .51 0 0 1-.5-.4 .51 .51 0 0 1 .3-.6l.5-.4M821.8 334.2l-.4 .6M821.8 321.2l.3 .6M821.9 327.9l-.4 .1a.51 .51 0 0 0-.7 .1 .51 .51 0 0 0 .1 .7"/>
<path d="M822 323.5a.8 .8 0 0 0-1.1 .3 .8 .8 0 0 0 .3 1.1h.1M822 334.4l-.3 .6M822.1 321l.3 .7M822.2 328.7l.1-.1a.46 .46 0 0 1 .6 .2 .46 .46 0 0 1-.2 .7l-.4 .9 .8 .7-.4-.2 .1 .5-.3-.4 .1 .5-.2-.4-.2 .2-.4-.8v-1zM822.2 324.9l1-.4-.1 .5-1.1 .5zM822.2 328.7l.1-.1a.47 .47 0 0 1 .6 .2 .47 .47 0 0 1-.2 .7l-.4 .9 .8 .7-.4-.2 .1 .5-.3-.4 .1 .5-.2-.4-.2 .3-.4-.9v-1zM822.3 325.4l.7-.3 .3 .2-.4 .2 .2 .5-.6-.1zM822.3 325.4l.2 .5 .6 .1M822.3 334.5l-.2 .6M822.4 323.6l.8-.6 1.2 .6-.1 .3-.5-.2-.5 .4-.6-.2M822.5 320.9l.2 .6M822.6 323.3l1-.2 .6 .2 .3 .4h-.7l-.7 .4-.7-.5z"/>
<path d="M822.6 334.6l-.2 .6M822.7 323.9l.6 .2 .6-.5 .3 .3-.6 .8-1-.1zM822.8 320.8l.2 .6M822.9 327.5l.6 .3 .4 .6 .1 .6-.4 .4M823 334.7l-.3 .7M823 325.4h.9l-.2 .3a.39 .39 0 0 1-.6 .3 .39 .39 0 0 1-.1-.6zM823 329.8l.3 1a.79 .79 0 0 1 .1 .9 .79 .79 0 0 1-.9 .3M823 325.1l.3 .2M823.1 324.8l-1.1 .7M823.1 328.4l-.7 .2M823.1 320.7l.2 .6M823.2 324.5l-.3 .5"/>
<path d="M823.3 334.8l-.2 .7M823.3 328l.8 .5M823.4 325.4a.34 .34 0 0 0-.4 .3 .34 .34 0 0 0 .4 .3 .34 .34 0 0 0 .2-.5l.3-.1-.7 .1M823.4 328.5a.7 .7 0 0 1 .2 .9 .7 .7 0 0 1-1 .3M823.5 327.7l.6-.7 1 .3 .2 .6-1.4 .4 .6 .4 .4-.2 .5-.7-.3-.5-1.1-.3-.7 .6 .2-1.1 .3-.2 1.3 .2 .5-.4v-.3l.6 .2v2l-.9 1.3h-.4l.6 .2 .1 .4a1.03 1.03 0 0 1-.7 1 1.03 1.03 0 0 1-1-.2l-.4-.4 .5-1.6M823.5 320.6l.1 .7M823.5 327.4l.6-.4 1 .3a.34 .34 0 0 1 .3 .3 .34 .34 0 0 1-.4 .3l-.2 .1a.6 .6 0 0 1-.7 .5 .6 .6 0 0 1-.5-.6zM823.5 330.3l.8 .7M823.6 334.9l-.2 .7M823.7 324.4l.1 .1M823.8 324l.2 .1M823.8 326.3l-.4 .6-.1 .7"/>
<path d="M823.8 329.7v1M823.8 320.5l.2 .7M823.9 324.1h-.1M823.9 335l-.1 .6M823.9 328.3l1.2-.4-.2 .6-.4 .2zM823.9 329.1l-.7 1.4M824.2 324.2l.9-.1a.31 .31 0 0 1-.1 .5 .31 .31 0 0 1-.4-.2zM824.2 320.5l.1 .7M824.2 323.9l-.6 .7h-1M824.2 335l-.1 .7M824.3 332.2l2-.4 1.2 .2-2.1 .6zM824.3 332.2l1.1 .4v.3l-1.1-.4z"/>
<path d="M824.3 325h1l.3 .9-.1 .4-.5-1.3a.41 .41 0 0 0-.6 .1 .41 .41 0 0 0 .2 .6v.1a.49 .49 0 0 1-.1 .7 .49 .49 0 0 1-.7-.2zM824.5 325l.7 .1 .2 .5a.63 .63 0 0 1-.1 .7 .63 .63 0 0 1-.7 .2zM824.5 320.4l.1 .7M824.5 335v.7M824.6 324l.1-.3h.4l.4 .4-.3 .3M824.6 328.5l.1 .1M824.6 329.4l-.3 1.6 1-.2M824.6 323.8a.52 .52 0 0 1 .6 0 .52 .52 0 0 1 .3 .4l-.3 .2-.2-.4h-.4zM824.7 328.2h.2M824.7 328.4l.1 .1M824.8 328.2h-.1M824.8 325.2l-.1 .1"/>
<path d="M824.9 335.1l-.1 .6M824.9 320.4v.7M825 324.2h-.8l.5 .3a.29 .29 0 0 0 .5 0 .29 .29 0 0 0-.2-.5v.3M825 329.3h.3l.2-.5 .4-.2-.4 1.3v-.4zM825 326.5v.7M825.1 328l-.6 .7-.4-.3M825.1 325.1l.1 .4M825.2 335.1v.6M825.2 325.2l-.2-.2a.44 .44 0 0 0-.6 .1 .44 .44 0 0 0 .2 .7 .46 .46 0 0 1 0 .6 .46 .46 0 0 1-.6 0 .46 .46 0 0 1 0-.6l.2-.7 .7-.3 .6 .5 .2 .8-.3 .2-.2-.3M825.3 320.4l-.1 .7M825.3 325.6h-.2M825.3 325.4a.42 .42 0 0 1 0 .6 .42 .42 0 0 1-.6-.1h-.1"/>
<path d="M825.3 326.2l-.7 .3M825.4 332.6l2.1-.6-.1 .3-2 .6zM825.4 332.6v.3M825.5 324.3l.2 .3-.2 .8M825.5 328.8h.1M825.5 329.4l-.1 .5 .2-.2M825.5 335.1l.1 .6M825.5 323.8l.2 .4M825.6 325.8l.1-1.4-.6-.7a.45 .45 0 0 1-.2-.6 .45 .45 0 0 1 .6-.2 .31 .31 0 0 1 .5 .1 .31 .31 0 0 1-.2 .4v1l.3-.5 .2 .4 .5-.2-.1 .6 .3-.1 .3 .7-1.1 .7M825.6 320.4v.7M825.7 329.1l-.2 .3v-.2M825.7 326.8l-.2 1.4"/>
<path d="M825.7 326l.4 .3M825.8 330.8l.3 1-.3-.5-.3 .7zM825.8 328l-.4 .4v.4M825.8 335l.1 .7M825.9 328.6l-.4 .2-.2 .5h-.4l.6 .2M825.9 326.9l-.4 .9M826 320.5l-.1 .6M826 322.9l-.8 .1-.3 .6M826.1 323.9l.2 .3 .5-.1M826.1 322.8l.5-.2 .6 .5-.4 1.7 .3-1.1-.3-.6-.5 .2-.5 1.1-.1-.8zM826.1 322.8l.6-.1 .5 .5-.4 1.6 .3-1.1-.3-.6-.5 .2-.5 1.1-.1-.8zM826.2 335l.1 .7"/>
<path d="M826.2 326l.7-.4 .7 .1a.68 .68 0 0 1 .8 .6 .68 .68 0 0 1-.7 .8l-.3 .3-.5 .1-.7-.7zM826.2 323.6l.3 .1M826.2 328l.9-.1-1.6 3.6-.2-1zM826.3 328l-1 2.5 .2 1 .4-.7 .2 1.4-.3-.9-.4 1 .1-.8M826.3 323.3l.5-.2 .3 .6-.3 .4-.6 .1zM826.3 324.1h.1M826.3 327l-.1 1 1-.2 .4-.6M826.3 320.5l-.1 .7M826.3 323.7h.1M826.4 324h.1M826.5 334.9l.1 .7M826.7 320.6l-.2 .6"/>
<path d="M826.7 323.8l.2 .1M826.8 323.8l-.1 .1M826.8 328.9l.7-.1-.5 1.4 .2 .7-.3 .2-.5-.2zM826.8 334.9l.2 .6M827 324.6l.3 .7M827 327.1h.1M827 320.7l-.1 .6M827.1 325.5l1.8-.5-.7 .9zM827.1 327.9l-1.1 2.1v.9M827.1 334.8l.2 .6M827.2 327.1h-.3M827.2 323.7l1.2 1.3h-.4a.61 .61 0 0 1-.7 .3 .61 .61 0 0 1-.4-.7z"/>
<path d="M827.2 323.7l.9 1M827.2 327.4h-.1M827.4 320.8l-.2 .6M827.4 334.7l.3 .6M827.4 332v.3l-2 .6-1.1-.4v-.3l1.1 .4 2-.6-1.1-.2-2 .4M827.5 328.9l-.5 2.2-.6-.2 .3-1.9M827.7 320.9l-.2 .6M827.7 327h.3v.8a.66 .66 0 0 1 0 .9 .66 .66 0 0 1-.8 .2h-.5l.4-1zM827.7 334.6l.3 .6M827.8 326.7l-.1 .4M827.8 325.8l.5 .4M827.8 324.5l.6 .5"/>
<path d="M827.9 328.8l-1.2 .2M827.9 330.2l.2 .4M828 321l-.2 .6M828 334.4l.3 .6M828.1 327l-.4 2.3a1.75 1.75 0 0 0 0 2l.2 .1M828.2 329.9l1.1-1-.8 2.6a.41 .41 0 0 1-.2 .6 .41 .41 0 0 1-.5-.2 .41 .41 0 0 1 .1-.5zM828.2 325.9a1.42 1.42 0 0 1 1.3-.9 1.42 1.42 0 0 1 1.3 .7l-.6 .7a1.08 1.08 0 0 1-1 .5 1.08 1.08 0 0 1-.9-.7M828.3 326.2l-1 1.3-1-.5v-.8l.5-.5 .6 .1-.1 1 .6-.4-.1-.6-1.1-.2-.5 .4v.5M828.3 334.3l.3 .6M828.3 327.7l.1 .6M828.4 321.1l-.3 .7M828.6 334.1l.3 .6"/>
<path d="M828.7 321.3l-.3 .6M828.8 326.9l-.9 .1M828.8 331.1l.6 .4M828.9 334l.4 .5M829 321.5l-.3 .6M829 325l-1.1 .1-.9 .4M829.2 333.8l.3 .5M829.2 329.9l.8 .9M829.2 326.9l-1 1.7-.4 1.7 1.5-1.4 .5-.1M829.3 325a.92 .92 0 0 0-.5 1.1 .92 .92 0 0 0 .9 .7M829.3 325l.5 .1a.74 .74 0 0 1 .9 .2 .74 .74 0 0 1 0 .9l.3 2.2-.3 2.3 .3 .8h-1.8a.54 .54 0 0 1-.8-.2 .54 .54 0 0 1 .4-.8l.5-1.6-1.5 1.3a5 5 0 0 1 1.7-3.3l.2-.1a.93 .93 0 0 1-1-.7 .93 .93 0 0 1 .6-1.1zM829.3 321.7l-.4 .5"/>
<path d="M829.3 328.9l-.8 2.6a.43 .43 0 0 1-.2 .6 .43 .43 0 0 1-.6-.3 .43 .43 0 0 1 .2-.5l.3-1.3M829.4 333.6l.4 .5M829.5 326.9l-.3 1.1M829.6 330.4l.1 .7 .5 .4M829.6 321.9l-.4 .5M829.7 333.4l.4 .5M829.8 325.4l-.2 .3M829.9 322.1l-.4 .5M829.9 333.2l.5 .5M830.1 332.9l.5 .5M830.2 322.3l-.5 .5M830.4 332.7l.5 .4"/>
<path d="M830.4 322.5l-.4 .5M830.6 332.4l.5 .5M830.6 327.1l.1 3.3M830.7 322.8l-.5 .5M830.7 326l.3 1.7-.3 2.9 .3 .9h-2.5M830.8 332.2l.5 .4M830.9 323.1l-.5 .4M831 331.9l.5 .4M831.1 331.6l.6 .4M831.1 323.3l-.5 .5M831.3 331.4l.6 .3M831.3 323.6l-.5 .4"/>
<path d="M831.4 331.1l.6 .3M831.6 323.9l-.6 .4M831.6 330.8l.6 .2M831.7 330.5l.6 .2M831.7 324.2l-.6 .4M831.8 330.2l.6 .2M831.9 329.8l.6 .2M831.9 324.5l-.6 .4M832 329.5l.6 .2M832 329.2l.7 .1M832.1 328.9l.6 .1M832.1 324.9l-.6 .2"/>
<path d="M832.1 328.6h.7M832.1 328.3h.7M832.2 325.2l-.6 .2M832.3 325.5l-.6 .2M832.4 325.9l-.6 .2M832.5 326.2l-.6 .2M832.6 326.5l-.6 .2M832.7 326.9l-.7 .1M832.7 327.3h-.6M832.8 327.6l-.7 .1M832.8 328h-.7"/>
</g>
<!-- layer: G-ANNO-TTLB -->
<g fill="#fff" stroke="#fff" stroke-width=".38">
<path d="M806.7 333.4l30.7 4.3-5.7-4.3zM806.7 333.4l30.7 4.3h-30.7z"/>
<path d="M831.7 318.9h5.7l-5.7 14.5zM837.4 318.9l-5.7 14.5 5.7 4.3z"/>
</g>
<path d="M806.7 333.4h25v-14.5h5.7v18.8h-30.7z" fill="none" stroke="#fff" stroke-width=".38"/>
<!-- layer: Linee e simboli -->
<g fill="none" stroke="#000" stroke-width=".38">
<path d="M227 526.8v-166.8a39.6 39.6 0 0 1 39.5-39.5h287a39.6 39.6 0 0 1 39.6 39.5v166.8M227 526.8a39.6 39.6 0 0 0 39.5 39.6h287.1a39.6 39.6 0 0 0 39.5-39.6M594.7 566.4h6.4"/>
<circle cx="597.9" cy="566.4" r="3.2"/>
</g>
<!-- layer: QUOTE -->
<g fill="none" stroke="#000" stroke-width=".38">
<path d="M305.5 345.4h17.4M307 356h15.9M307.3 343.6v19.7M308.8 354.2v9.1M329.8 345.4h17.3M329.8 356h19.1M343.8 356h1.5h-1.5M343.8 354.2v9.1M345.3 343.6v19.7M349.8 350.6h-3.6l-1.6 5.4M327.5 370.5h42.1M367.8 368.7v48.6"/>
<path d="M367.8 425.4v48.6M327.5 472.2h42.1M364.7 477.4h26.8M511.8 465.2h7.7M513.6 463.4v13.2M526.2 465.2h7.8M532.2 463.4v13.2M533.4 477.8h17.2M548.8 476v9.2M324.5 488.9h14.9M326.3 483.9v6.8M327.5 482.7h42.1"/>
<path d="M346.3 488.9h14.8M359.3 483.9v6.8M367.8 480.9v19.2M514.7 497.4h35.9M548.8 490v18.4M367.8 507v19.3M548.8 515.3v12.8M327.5 524.5h42.1M508 526.3h42.6M513.7 523.3v8.2"/>
</g>
<!-- layer: 0 -->
<g fill="none" stroke="#000" stroke-width=".38">
<path d="M309.1 343.6l-3.6 3.6M310.6 354.2l-3.6 3.6M345.6 354.2l-3.6 3.6M347.1 343.6l-3.6 3.6M347.1 354.2l-3.6 3.6M366 368.7l3.6 3.6M366 470.4l3.6 3.6M366.5 475.6l-3.6 3.6M386.1 475.6l-3.6 3.6M515.4 463.4l-3.6 3.6M534 463.4l-3.6 3.6M547 476l3.6 3.6"/>
<path d="M328.1 487.1l-3.6 3.6M361.1 487.1l-3.6 3.6M366 480.9l3.6 3.6M547 495.6l3.6 3.6M366 522.7l3.6 3.6M511.9 521.5l3.6 3.6M517 524.5l-3.6 3.6M547 524.5l3.6 3.6"/>
</g>
<!-- layer: QUOTE -->
<g fill="#fff" stroke="#fff" stroke-width=".38">
<path d="M324.5 344.3v2.2l3.6-2.2zM324.5 346.5l3.6-2.2v2.2z"/>
<path d="M324.5 354.9v2.2l3.6-2.2zM324.5 357.1l3.6-2.2v2.2z"/>
<path d="M351.4 349.5v2.2l3.6-2.2zM351.4 351.7l3.6-2.2v2.2z"/>
<path d="M366.7 418.9v4.9h2.2zM366.7 418.9h2.2v4.9z"/>
<path d="M393.1 476.3v2.3l3.5-2.3zM393.1 478.6l3.5-2.3v2.3z"/>
<path d="M341 487.8v2.2l3.6-2.2zM341 490l3.6-2.2v2.2z"/>
<path d="M366.7 501.7v3.7h2.1zM366.7 501.7h2.1v3.7z"/>
<path d="M500.8 525.1v2.3l5.6-2.3zM500.8 527.4l5.6-2.3v2.3z"/>
<path d="M512.5 533.1v3.5h2.3zM512.5 533.1h2.3v3.5z"/>
<path d="M547.8 486.9v1.5h2.1zM547.8 486.9h2.1v1.5z"/>
<path d="M521.1 464.1v2.2l3.5-2.2zM521.1 466.3l3.5-2.2v2.2z"/>
<path d="M547.7 510v3.7h2.2zM547.7 510h2.2v3.7z"/>
</g>
<!-- layer: Linee e simboli -->
<g fill="#000" stroke="#000" stroke-width=".38">
<path d="M594.6 575.9l.2 2.5zM594.6 575.9l.2 2.5z"/>
<path d="M604.6 575.9l.2 2.5zM604.6 575.9l.2 2.5z"/>
<path d="M619.6 575.9l.2 2.5zM619.6 575.9l.2 2.5z"/>
<path d="M644.5 575.9l.4 2.5v-2.5zM644.5 575.9l.4 2.5h-.4z"/>
</g>
<text font-size="13.4" x="790.7" y="563.2">A702</text>
<text font-size="5" x="784.7" y="361.1">QM-D_2_CAMERA</text>
<text font-size="4.9" x="71.1" y="36">ABACO DEGLI ELEMENTI</text>
<g font-size="4">
<text x="246.4" y="97.4">x 1</text>
<text x="784.4" y="104.4">x 1</text>
<text x="496.9" y="154.4">x 1</text>
<text x="245.2" y="191.1">x 1</text>
<text x="511.7" y="194.1">x 1</text>
<text x="500.7" y="241">x 2</text>
<text x="637.6" y="246.4">x 2</text>
<text x="406.9" y="272.6">x 4</text>
<text x="244.2" y="295.8">x 1</text>
</g>
<g font-size="2.5">
<text x="51.3" y="8.2">1</text>
<text x="106" y="8.2">2</text>
<text x="156" y="8.2">3</text>
<text x="206" y="8.2">4</text>
<text x="256" y="8.2">5</text>
<text x="306" y="8.2">6</text>
<text x="356" y="8.2">7</text>
<text x="406" y="8.2">8</text>
<text x="456" y="8.2">9</text>
<text x="505.3" y="8.2">10</text>
<text x="555.3" y="8.2">11</text>
<text x="605.3" y="8.2">12</text>
<text x="655.3" y="8.2">13</text>
<text x="705.3" y="8.2">14</text>
<text x="755.3" y="8.2">15</text>
<text x="804.2" y="8.2">16</text>
<text x="23" y="44.3">A</text>
<text x="832.8" y="46.6">A</text>
<text x="23" y="109.3">B</text>
<text x="832.8" y="109.3">B</text>
<text x="22.9" y="159.3">C</text>
<text x="832.8" y="159.3">C</text>
<text x="22.9" y="209.3">D</text>
<text x="832.8" y="209.3">D</text>
<text x="23" y="259.3">E</text>
<text x="832.8" y="259.3">E</text>
<text x="23" y="309.3">F</text>
<text x="832.9" y="309.3">F</text>
<text x="782.5" y="326.3">POLITECNICO DI MILANO</text>
<text x="782.6" y="329.3">SCUOLA DEL DESIGN</text>
<text x="782.6" y="332.4">C.L. DESIGN DEGLI INTERNI</text>
<text x="782.7" y="336.2">PROGETTO:</text>
<text x="324.6" y="346.3">3.8</text>
<text x="351.5" y="351.5">0.2</text>
<text x="22.8" y="359.3">G</text>
<text x="324.6" y="356.9">3.5</text>
<text x="832.7" y="359.3">G</text>
<text x="782.7" y="386.2">CORSO:</text>
<text x="793" y="391.1">STRUMENTI E METODI</text>
<text x="796.7" y="394.1">DEL PROGETTO</text>
<text x="782.7" y="402.8">DOCENTE:</text>
<text x="22.9" y="409.3">H</text>
<text x="795.4" y="409.3">MARCO FERRARA</text>
<text x="832.8" y="409.3">H</text>
<text x="782.7" y="419.5">STUDENTI:</text>
<text x="368.7" y="423.8" transform="rotate(-90 368.7 423.8)">10.2</text>
<text x="795.4" y="425.9">ANNA VAVASSORI</text>
<text x="782.7" y="436.2">OGGETTO:</text>
<text x="790.3" y="442.6">LETTO HEMNES 799.293.41</text>
<text x="782.7" y="452.8">NOTE:</text>
<text x="23.2" y="459.3">J</text>
<text x="806.2" y="459.3">-</text>
<text x="833.1" y="459.3">J</text>
<text x="521" y="466.1">1.9</text>
<text x="782.7" y="469.5">NOME FILE:</text>
<text x="393.2" y="478.3">Ø2</text>
<text x="794.3" y="475.7">HEMNES_799-293-41</text>
<text x="341.1" y="489.8">3.3</text>
<text x="549.7" y="488.3" transform="rotate(-90 549.7 488.3)">2</text>
<text x="782.6" y="486.8">VERS</text>
<text x="822.2" y="486.8">DATA</text>
<text x="23" y="509.3">K</text>
<text x="368.7" y="505.3" transform="rotate(-90 368.7 505.3)">4.2</text>
<text x="832.8" y="509.3">K</text>
<text x="549.7" y="513.6" transform="rotate(-90 549.7 513.6)">2.9</text>
<text x="500.8" y="527.2">Ø0.3</text>
<text x="782.7" y="531.8">A</text>
<text x="816.3" y="531.8">2017.05.23</text>
<text x="514.6" y="536.6" transform="rotate(-90 514.6 536.6)">Ø6</text>
<text x="782.7" y="536.3">TAVOLA NO.:</text>
<text x="818.9" y="536.3">2 DI</text>
<text x="826" y="536.3">2</text>
<text x="23.1" y="559.3">L</text>
<text x="833" y="559.3">L</text>
<text x="595.2" y="578.4">0</text>
<text x="605.2" y="578.4">10mm</text>
<text x="620.2" y="578.4">25mm</text>
<text x="637.2" y="578.4">50mm</text>
<text x="782.6" y="581.7">REV:</text>
<text x="782.7" y="578.8">DATA:</text>
<text x="792.7" y="581.8">A</text>
<text x="792.7" y="578.7">2017/05/23</text>
<text x="807.6" y="578.8">SCALA:</text>
<text x="807.6" y="581.8">FORMATO:</text>
<text x="822.2" y="578.7">1:10</text>
<text x="824.2" y="581.8">A1</text>
<text x="20.2" y="583.6" transform="rotate(-90 20.2 583.6)">DIRECTORY: C:\USERS\ANNA\DOCUMENTS\GITHUB\QM-D_2_CAMERA\HEMNES_799-293-41.DWG | PLOTTED ON: 16/07/2017 18:46:13 | BY USER: ANNA</text>
<text x="49.5" y="586.8">1</text>
<text x="106" y="586.8">2</text>
<text x="156" y="586.8">3</text>
<text x="206" y="586.8">4</text>
<text x="256" y="586.8">5</text>
<text x="306" y="586.8">6</text>
<text x="356" y="586.8">7</text>
<text x="406" y="586.8">8</text>
<text x="456" y="586.8">9</text>
<text x="505.3" y="586.8">10</text>
<text x="555.3" y="586.8">11</text>
<text x="605.3" y="586.8">12</text>
<text x="655.3" y="586.8">13</text>
<text x="705.3" y="586.8">14</text>
<text x="755.3" y="586.8">15</text>
<text x="782.3" y="586.1">0</text>
<text x="792.3" y="586.1">10cm</text>
<text x="807.3" y="586.1">25cm</text>
<text x="825" y="586.1">50cm</text>
</g>
<g font-size="2">
<text x="597.3" y="565.8">1</text>
<text x="596.5" y="572.7">DETTAGLIO 1</text>
<text x="611" y="572.7">SCALA 1:1</text>
</g>
<text font-size="1.8" x="595.7" y="568.2">A702</text>
</svg>
